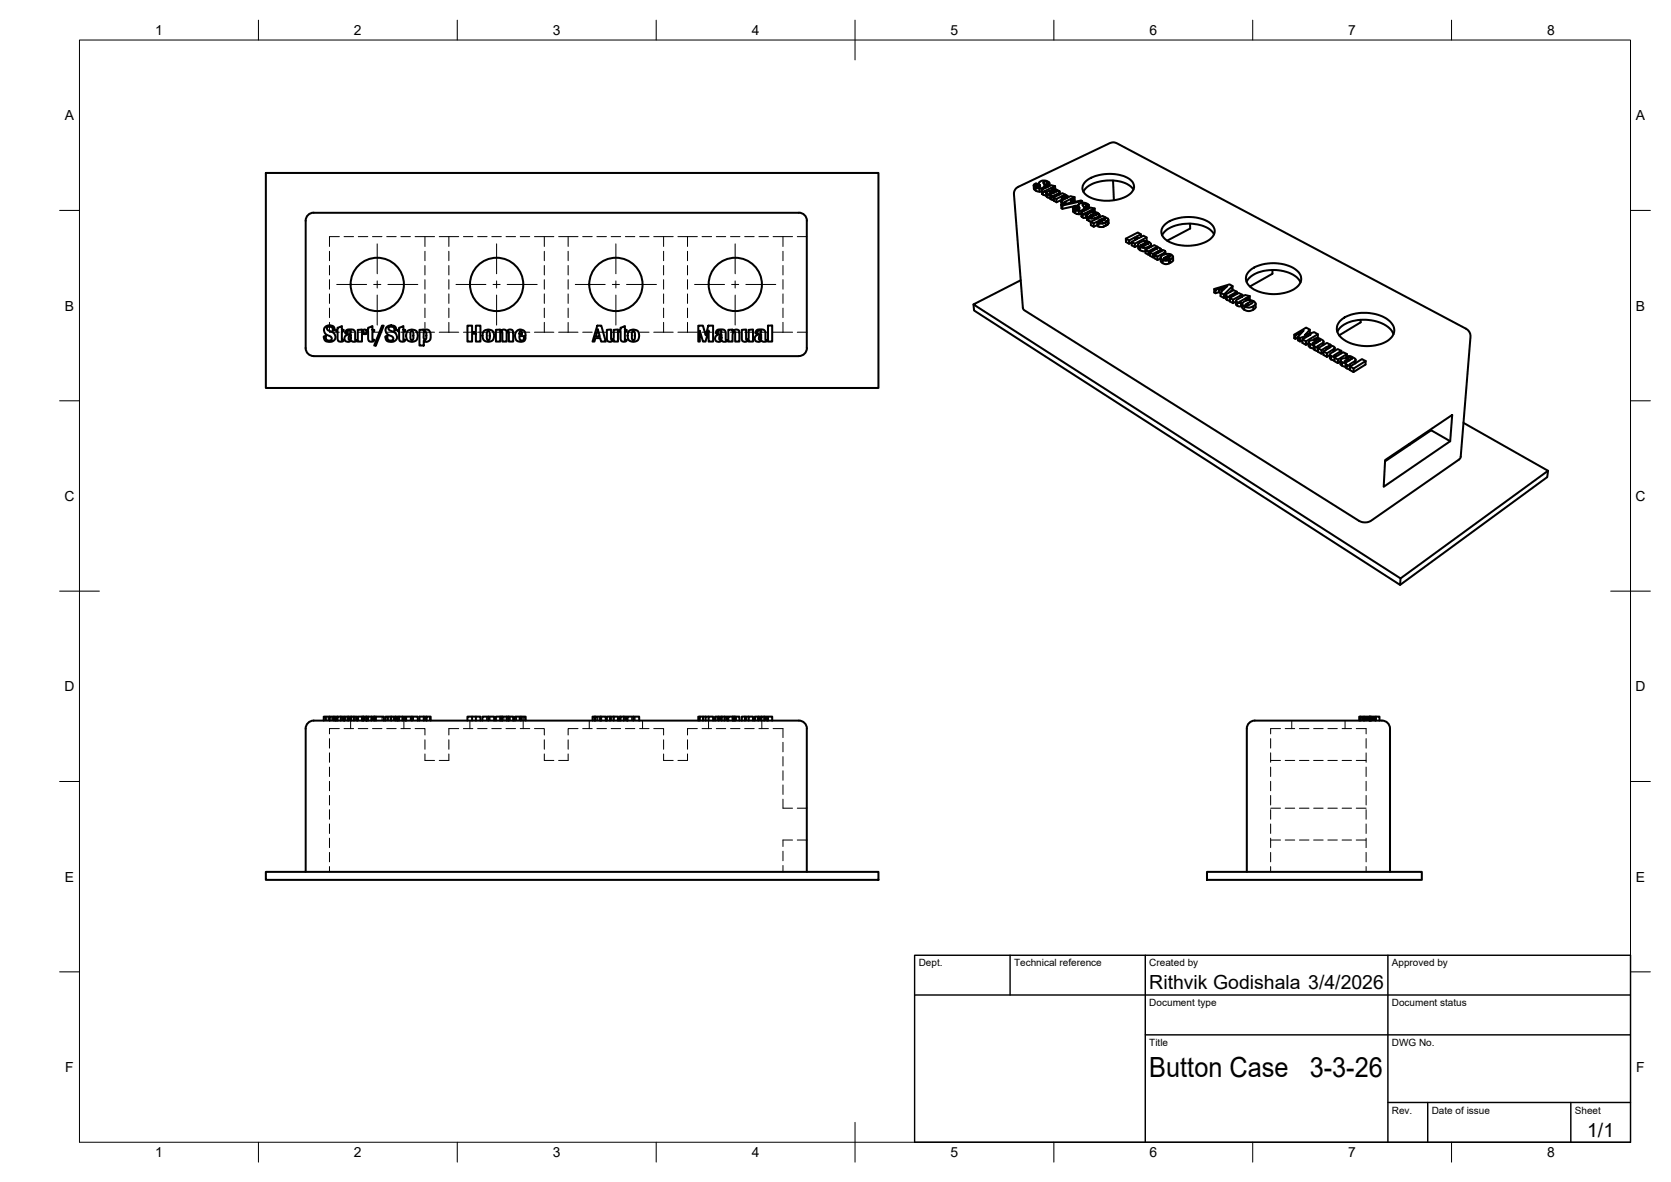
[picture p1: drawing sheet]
<svg xmlns="http://www.w3.org/2000/svg" width="420mm" height="297mm" viewBox="0 0 420 297" stroke-linecap="round" stroke-linejoin="round" font-family="sans-serif">
<!-- layer: Visible -->
<g fill="none" stroke="#000" stroke-width=".51">
<path d="M66.8 43.5h154.1v54h-154.1zM78.8 53.5h122.1M78.9 53.5a2 2 0 0 0-2 2v32a2 2 0 0 0 2 2M200.9 53.5a2 2 0 0 1 2 2M202.9 55.5v32M255.4 47.4l.6-.4 23.1-11.1 .7-.1 .7 .1 88.5 46.9 .7 1v.9l-2.5 30.5-22.5 15.7a3 3 0 0 1-3 0l-84.2-53-.3-.5-2.2-28.6v-.7zM259.9 46.6l.1 .9 .3 .3 .7 .3h1M260.6 46.4l-.3 .2 .2 .3 .4 .2 .5-.1 .1-.2-.1-.4v.5M260.9 46.2l-.3 .2v.6M261 47.1h.1M261 47.1l-.1-.9-.4-.1-.6 .5 .5 .5M261.2 46.1l.1 .9"/>
<path d="M261.3 47.4l-.9-.3 .1 .8M261.4 46.4l-.2-.4 .3-.3 .6-.3h.6l.8 .2 .4 .4-.5 .5M261.9 47.8l.1 .9 .6 .4 .5-.1M262.3 47.2l-1 .2 .1 .8M262.4 45.6l-.1 .3 .4 .8-.4 .5v.3M262.6 46.4h.4M262.7 46.6v.7M263 48.2l-.8-.1 .1 .8M263.1 48.5v.9l1 .3M263.1 47.1l-.1-.8 .4 .2v.2l.9-.2 1 .3v.8M263.2 45.7l-.8-.1 .1 .6M263.2 46.3v-.6l.3 .3-.5 .3"/>
<path d="M263.4 46.9v-.2l.3 .1-1.7 .9-.1 .2 .3 .2M263.9 46v.7M264.1 49.1v.9l.8 .3M264.3 49.3l-.2-.4-.8-.1 .1 .8M264.3 50.1v-.8l.6 .2v.8M264.3 47.2l-1.6 .8 .4 .4M264.5 47.7l.9-.1 .9 .4v.9M264.6 47.4l-.3-.2 .1 .8M264.7 47.9l-.2-.2v.4M264.9 48.3l-.7 .1-.3 .3 .4 .1 .9-.4-.3-.1v.2M264.9 47.6v-.3l-.3 .1v.2M265 47.8l-.2 .3"/>
<path d="M265 50.3h-.1M265 49.4l-.1 .1M265.3 46.8l-.7 .3 .3 .2M265.6 50l-.7-.4 .1 .8 .7 .4 1.6-.7M265.6 47.8h-.6v.4M265.6 48.1v-.3l.1 .2-.4 .2-1.2-.2-.6 .1-.4 .3 .2 .4M266.3 48.5l-1.4 .7 .1 .4M266.4 48.2l.1 .6M266.8 50.6l.1 .9M266.8 51.5l.3 .2M266.9 49.3l-1.3 .7 .1 .8M267.7 49.2l-.8 .1 .1 .9"/>
<path d="M267.7 50v-.3l-.5-.3 .1 .8M267.7 49.3l-.5 .1M267.9 49.1l-.8-.6-2.2 1.1M267.9 48.9l-.4 .2 .8 .1 .1 .1-.2 .2v.3M267.9 51l-.8-.1v.5M268.2 49.5l-.5 .2M268.3 49.5l.9-.2 1 .2v.9l-.4 .2M268.3 49.7v-.2l.2 .1-1.5 .8-.2 .2 .3 .3M268.4 49.3v.1M269.2 50l-1.6 .8 .3 .2 .1 .2M269.4 50.9l-.5 .1M269.5 50.2l-.3-.2 .1 .8"/>
<path d="M269.8 52.2v.9l.3 .3 .8 .4h1M269.8 50.8v-.8l-.3 .2 .1 .7M270.2 49.5l-.7 .4 .3 .1M270.4 52l-.2 .2 .1 .3 .5 .2 .5-.1 .1-.3-.1-.2v.5M270.8 52.7v-.9l-.4-.1-.6 .5 .5 .5M270.8 51.8l-.4 .2 .1 .6M271.1 51.7l.1 .9M271.1 51.6l-.6 .1M271.3 53l-1-.3v.9M271.3 52.1l-.2-.4 .1-.3 .6-.4 .7-.1 .7 .2 .5 .4 .1 .3-.5 .3M272.1 50.5l-5 1.2v.8M272.1 51v-.5l-.3-.1-5 1.1 .1 .8 .2 .2 3-.7"/>
<path d="M272.2 52.8l-.9 .2v.8M272.3 51.2l-.1 .3 .2 .2-.1-.5 .8 .1M272.4 51.7l.2 .6-.4 .5v.4M272.5 52h.4M272.6 52.2v.7M272.8 45.7a10.2 10.2 0 0 1 11.4-.5 2.16 2.16 0 0 1-.3 3.7 10.4 10.4 0 0 1-10.9 0 2.02 2.02 0 0 1-.2-3.2zM273 52.8l-.1-.8 .4 .1 .1 .5v-.3l.2 .2-1.6 .8-.1 .2 .2 .2M273 53.9l-.9-.2 .1 .9M273.1 51.9v-.6l.3 .3-.5 .4M273.3 54.2l.1 1 .9 .5M273.3 54.2l-.3 .2M273.4 52.3l.8-.1 1.1 .2-.1 .9"/>
<path d="M273.7 54.7l-.4-.5 .2-.4 .7-.4 .9-.2 .8 .3 .5 .4v.3l-.6 .4v.3M273.8 51.7v.7M274.3 55.7l.7 .4M274.3 52.9l-1.7 .8 .4 .2 .1 .8h-.6l-.6-.3v-.9M274.6 53.1l-.3-.2v.5M274.6 54l-.6 .3-.1 .3 .7-.1 1-.5 .2-.4-1.2 .4 .1 .4M274.9 53.2l-.1-.3-.2 .2v.2M275.3 52.4l-.8 .4 .3 .1M275.8 54.6l-.9 .3-1.2-.2v.8M276.1 56.1l-.2-.4-.9 .4v.9M276.5 54v.6M276.8 55.2l-.4 .2-.2 .4 1.4-.5 .3-.4-1 .3v.5"/>
<path d="M278 54.8v-.2l-.8-.3-2.9 1.4v.9l.7 .4 .9-.5M278 54.6l-.4 .2h.6l.5 .3v1.1M278 55.9l-.9 .3-1-.1 .1 .8M278.6 55.3l-.6 .6v.8M278.7 55.2l-.1 1.1-1.4 .7-1.1-.2-.2-1M279.9 45.4l.2 4.9M285 47.7a7.3 7.3 0 0 0-6.7-2.3 6.9 6.9 0 0 0-5.9 2.8M285.4 59.7l.6 .3-1.5 .8M286.9 58.9l-1.2 .6 .6 .4 1.2-.7 .8 .5-.1 .9M286.9 59.5v-.6l-.8-.5-3 1.6M288.3 59.7l-3 1.5v.9M292.9 56.4a10.3 10.3 0 0 1 11.5-.3 2.43 2.43 0 0 1-.6 4.3 10.6 10.6 0 0 1-10.8-.3 2.3 2.3 0 0 1-.1-3.7z"/>
<path d="M299.2 56.2l.1 1.2-5.8 3.1M305.2 58.9a7.2 7.2 0 0 0-6.5-2.7 7.2 7.2 0 0 0-6.5 2.9M244.8 76.5l.1 1.5 107.1 69 .1-1.6M256.6 70.4l-11.8 6.1 107.3 68.9 37.1-27.1-21.2-12M283.9 60.4l-.8-.4v.8l.8 .5 .6-.4M285.3 61.2l-.8-.4 .1 .8 .7 .5 .9-.4M285.4 60.3v-.6l-1.5 .7v.9M286.2 61.5v.9l.2 .3 .9 .4h.7M286.6 62l-.4-.5 .1-.3 1.1-.6h.8l.7 .2 .5 .5-.1 .3-.5 .4v.3M287.5 61.3l-.5 .3-.2 .3h.6l1.1-.5 .2-.5-1.2 .4v.5M288.7 63.2l-.7-.4v.8l.8 .4 .3-.2M288.8 62l-1 .3-1.2-.3 .1 .9"/>
<path d="M289.4 61.4v.6M289.9 63.8l-.8-.4 .1 .9 .7 .4 .4-.2M290 62.5l-1.3 .7 .1 .8M290.3 64.1l.7 .4v.8l-.7-.4zM290.9 62.5l-1.8 .9M290.9 62.4l-.9 .1v.4M291 62.2v-.2l-.8-.4-2.2 1.2M291 62l-.4 .2 .9 .1 .4 .3-.1 .2 .6 .1 .6 .2v.3l-.3 .2v.4M291.1 63.2l-1.2 .6v.9M291.8 64.9l-.8 .4M291.9 62.6v.2M292 63.1l-1.7 1"/>
<path d="M292 63l-.8 .1-.1 .5M292.3 65.3l-.5-.7 .6-.5 1-.3 1.1 .2 .5 .6-.8 .6 .1 .8M292.7 63.6l-1.7 .9M293 63.3v.6M293.2 64.6l-.5 .3-.1 .2 .3 .2 .8-.2 .2 .2 .1 .9-1 .2-.7-.3-.5-.5v-.9M293.6 64.3l-.2 .1 .4 .3 .5-.3 .1-.3-.8 .2v.2M293.9 65.3l-.8 .2-.8-.2v.8M294.2 65.2l-1-.6v.7M295 64.5l-.1 1.1-.6 .4-.4-.1M305.6 72.8l-.3-.2v.9l.3 .2 .9-.3 .4 .3M306.5 72.6l-.9 .2v.9M306.5 73.4v-.8l.9 .5-.5 .4"/>
<path d="M306.9 72.4l1.7-.5-1 1zM307.7 74l-.8-.5v.9l.8 .5 .5-.4M308.2 74.2v.9l1 .5M309.2 74.9l.4-.2-1.1-.2v.9M309.3 73.4l.6-.6v-.9l-2.2 2.1v.9M309.9 71.9l-.7-.4-3.9 1.1M310 75.3l-.8-.4v.8l.8 .5 .8-.4M311 73.9v-.6l-.8-.4-1.9 1.1-.1 .2 .3 .3M311 73.3l-1.8 1.1 .8 .1 1.4-.9 .9 .4M312 76.1l-.9-.1v.8M312.2 74.6v-.3l.3 .2-1.7 1 .3 .5M312.2 74.3l.9-.2 1.1 .3v.9l-.2 .1"/>
<path d="M312.3 74.3v-.3l-2.3 1.3v.9M312.9 77l-.6-.6 .5-.6 1.1-.4 .9 .1 .9 .7-.1 .4-.5 .4v.8M313.3 74.9l-1.7 1 .4 .2v.9h-.6l-.6-.4v-1M313.4 70.8a7.3 7.3 0 0 1 6.9-3 7.9 7.9 0 0 1 6.5 2.8l.2 .4M313.6 75.1l-.3-.2v.7M313.8 76.2l-.6 .3-.1 .4 .8-.1 .9-.6 .2-.4h-.6l-.6 .4v.6M313.9 75.4v-.4l-.3 .1v.3M314.1 68.2a10.2 10.2 0 0 1 9.9-1.4 4 4 0 0 1 3.2 3.6 5.3 5.3 0 0 1-4.9 3.3 9.9 9.9 0 0 1-8.2-1.9 2.44 2.44 0 0 1 0-3.6zM314.2 74.4l-.7 .4 .4 .2M315.1 77l-1 .3-1.2-.3v.9M315.7 76.3l-.1 1.1-.5 .4-.9 .4-1.3-.3-.5-.5-.1-1-.3 .1M320 67.8l-.1 1-5.6 3.2"/>
<path d="M78.8 89.5h122.1M81.9 82.1l.6-.3 1 .1 .4 .2 .3 .9-.5 .1v-.5a.63 .63 0 0 0-.9-.5 .54 .54 0 0 0-.6 .5 .54 .54 0 0 0 .6 .5l1.1 .6 .5 1a1.54 1.54 0 0 1-1.3 1.2 1.54 1.54 0 0 1-1.6-.9l-.1-.5 .6-.1a.84 .84 0 0 0 .2 1.1 .84 .84 0 0 0 1.2-.1 .76 .76 0 0 0-.8-1l-.7-.4-.3-.4a1.17 1.17 0 0 1 .3-1.5zM84.9 82.4l1.1-.5v1h.4v.3h-.4v2.2h.5a.87 .87 0 0 1-.8 .5 .87 .87 0 0 1-.8-.5v-2.2h-.4v-.3h.4zM87.1 83l1.3-.2 .6 .2 .3 .5v1.9l.3 .1 .1 .2a1.35 1.35 0 0 1-1.5-.1l-.5 .3-.8-.2a1.09 1.09 0 0 1-.1-1.2 1.09 1.09 0 0 1 1.1-.5 .49 .49 0 0 0 .2-.7 .49 .49 0 0 0-.7-.2 .49 .49 0 0 0 0 .8l-.6-.1zM87.8 84.5l.4-.4v.8a.36 .36 0 0 1 0 .5 .36 .36 0 0 1-.5 0 .36 .36 0 0 1 0-.5zM90 82.9l1-.1v.5a.6 .6 0 0 1 .8-.5 .6 .6 0 0 1 .3 .9v.3h-.8l.1-.6-.2-.1-.2 .6v1.9h-1zM92.6 82.4l1-.5v1h.5v.3h-.5v2.2h.6a.94 .94 0 0 1-1.4 .3l-.2-.5v-2h-.4v-.3h.4zM96.1 81.8h.4l-2 5h-.4zM97.3 82.1l.7-.3 1 .1 .4 .3 .3 .8-.6 .1v-.5a.72 .72 0 0 0-.9-.5 .53 .53 0 0 0-.5 .6 .53 .53 0 0 0 .6 .4l1.2 .7 .3 .9a1.55 1.55 0 0 1-1.2 1.2 1.55 1.55 0 0 1-1.6-.7l-.1-.7 .6-.1a.84 .84 0 0 0 .2 1.1 .84 .84 0 0 0 1.1-.1 .76 .76 0 0 0-.7-1l-.6-.4-.4-.4a1.17 1.17 0 0 1 .2-1.5zM100.4 82.4l1-.5v1h.5v.3h-.5v2.2h.6a.94 .94 0 0 1-1.4 .3l-.2-.5v-2h-.4v-.3h.4zM102.5 83.2a1.54 1.54 0 0 1 2.1 .1 1.54 1.54 0 0 1-.1 2.2 1.54 1.54 0 0 1-2.1-.1l-.3-1zM103.4 83.2l.2-.1a2.5 2.5 0 0 1 0 2.5 2.63 2.63 0 0 1-.2-2.4z"/>
<path d="M105.5 82.9l1.1-.1v.5a.97 .97 0 0 1 1.2-.4 .97 .97 0 0 1 .5 1.2l-.1 1.1-.3 .4a.93 .93 0 0 1-1.3 0v1.2h-1.1zM106.8 83.3l.1-.1a2.31 2.31 0 0 1 0 2.3 2.03 2.03 0 0 1-.1-2.2zM117.5 81.8h1.2v1.6h1v-1.6h1.1v4h-1.1v-2h-1v2h-1.2zM121.7 83.2a1.54 1.54 0 0 1 2.1 .1 1.54 1.54 0 0 1-.1 2.2 1.54 1.54 0 0 1-2.1-.1l-.3-1zM122.8 83.1a2.5 2.5 0 0 1 0 2.5 2.63 2.63 0 0 1 0-2.5zM124.7 82.9l1.1-.1v.5a.9 .9 0 0 1 .8-.5 .9 .9 0 0 1 .8 .5 .86 .86 0 0 1 .9-.5 .86 .86 0 0 1 .7 .8v2.2h-1v-2.2a.26 .26 0 0 0-.3-.3 .26 .26 0 0 0-.3 .3v2.2h-1.1v-2.3a.43 .43 0 0 0-.5 .1 .43 .43 0 0 0 0 .6v1.6h-1.1zM129.9 83.3a1.33 1.33 0 0 1 1.6-.3 1.33 1.33 0 0 1 .7 1.5h-1.6l.1 .8 .5 .3a.61 .61 0 0 0 .5-.8l.5 .1-.2 .5-.2 .3-.6 .2-1.2-.2-.4-.6a1.85 1.85 0 0 1 .3-1.8zM130.8 83.2l.1-.1 .3 .3v.7h-.6zM150.2 81.8h1l1.1 4h-1.1l-.3-.8h-1.2l-.2 .8h-.5zM150.3 82.8l.5 1.8h-1zM152.6 82.9l1-.1 .1 2.6a.69 .69 0 0 0 .6-1v-1.5l1.1-.1v3h-1.1v-.4a.9 .9 0 0 1-.9 .5 .9 .9 0 0 1-.8-.8zM156 82.4l1.1-.5v1h.5v.3h-.5v2.2h.5a.94 .94 0 0 1-1.3 .3l-.3-.5v-2h-.3v-.3h.3z"/>
<path d="M158.1 83.2a1.55 1.55 0 0 1 2.1 0 1.55 1.55 0 0 1 .2 2.1 1.55 1.55 0 0 1-2 .4l-.4-.4-.2-.9zM159.1 83.2l.2-.1a2.5 2.5 0 0 1 0 2.5 2.48 2.48 0 0 1-.2-2.4zM175.6 81.8h1.1l.7 2.5 .7-2.5h1.2v4h-1.1v-2.7l-.8 2.7h-.6l-.8-2.7v2.7h-.4zM180.3 83l1.3-.2 .6 .2 .3 .5v1.9l.3 .1 .1 .2a1.35 1.35 0 0 1-1.5-.1l-.6 .3-.7-.2a1.07 1.07 0 0 1-.2-1.2 1.07 1.07 0 0 1 1.1-.5 .49 .49 0 0 0 .3-.7 .49 .49 0 0 0-.7-.2 .49 .49 0 0 0-.1 .8l-.5-.1zM181 84.4l.4-.3v.8a.37 .37 0 0 1 0 .5 .37 .37 0 0 1-.5 0 .37 .37 0 0 1-.1-.5zM183.1 82.9l1.1-.1v.6a.88 .88 0 0 1 .9-.6 .88 .88 0 0 1 .8 .8v2.2h-1.1v-2.1a.26 .26 0 0 0-.2-.4 .26 .26 0 0 0-.3 .3l-.1 2.2h-1.1zM186.5 82.9l1.1-.1 .1 2.6a.67 .67 0 0 0 .6-1v-1.5l1-.1v3h-1v-.4a.9 .9 0 0 1-1 .5 .9 .9 0 0 1-.8-.8zM190.2 83l.4-.2h1l.7 .3 .2 .4v1.9l.3 .1 .1 .2a1.06 1.06 0 0 1-1.4-.2 1.1 1.1 0 0 1-1.4 .3l-.1-.1a1.01 1.01 0 0 1 0-1.2l.4-.3a.77 .77 0 0 0 .7-.2 .77 .77 0 0 0 .2-.9h-.2a.51 .51 0 0 0-.6 .1 .51 .51 0 0 0 0 .7l-.5-.1zM191 84.4l.4-.3v.8a.36 .36 0 0 1 0 .5 .36 .36 0 0 1-.5 0 .36 .36 0 0 1-.1-.5zM193.1 81.8h1.1v4h-1.1zM202.9 87.5a2 2 0 0 1-2 2M325.7 84.3l-.3-.2v.9l.3 .2 .7-.4"/>
<path d="M326.4 84.6l1.4-1.5-2.1 1.2v.9M326.9 84.9l-.5-.3-.1 .9 .6 .3 .6-.2M327.5 85.3l2.1-1.3-2.7 .9v.9M328.4 85.8l-.9-.5v.9l.9 .5 .7-.4M329.1 86v1l.6 .5h.6M329.2 83.9l.2-1-1-.6-3 1.8M329.4 82.9l-1.3 1.3 2.3-.7 1 .5M330.3 86.8v1l1 .5M330.5 85.2l.9-.3 1.1 .6 .3 .3-.1 .9M330.5 85.4l-.2 .1M330.6 88v-.9l.7 .3v.9M330.6 87.1l-.3-.2v-.3l-.9-.1v.8"/>
<path d="M330.8 85.4l-.3-.2v.3M331 85.2l-.2 .4M331 85.9l-.7 .1a.27 .27 0 0 0-.3 .4 .27 .27 0 0 0 .5 0l.9-.5h-.4v.2M331.2 84.9l.2-.9-3 1.8v.9M331.4 88.1l-.1 .2M331.4 87.2l-.1 .2M331.8 85.7v-.4l.1 .1a.8 .8 0 0 1-1.2 .2l-.8-.1-.5 .1-.3 .5 .3 .4M331.8 85.3l-.8-.1v.5M332.3 88l-.9-.5v.9l.9 .5 .5-.3M332.7 86.1l-1.5 .9 .2 .2v.3M332.8 88.3l.9 .5-.1 .9-.8-.5zM332.8 85.8v.9"/>
<path d="M333.5 87.3l-1.2 .7v.9M334.1 87l-.6 .3v.6M334.4 89.1v1l.5 .3 .6 .1M334.4 89.2l-.8 .5M334.5 87.3v-.2v.1l-1.7 1.1M334.5 87.1l-.4-.1-.1 .5M334.5 86.9v-.3l-.9-.4-2.2 1.3M334.5 86.6l-.4 .3h.9l.6 .5-.3 .3v.6M335.3 87.7l-1.6 1.1M335.5 89.9l.4-.3-1.2-.1v.8M335.6 87.4v.8M336.3 83.4a6.7 6.7 0 0 1 5.8-3 9.2 9.2 0 0 1 7.9 2.8l.4 .8"/>
<path d="M336.4 90.4l-.9-.5v.8l.9 .6 .7-.5M336.8 80.8a10 10 0 0 1 9.6-1.7 4.9 4.9 0 0 1 4.2 4 5 5 0 0 1-4.8 3.7 10.2 10.2 0 0 1-9-2.4 2.66 2.66 0 0 1 0-3.6zM337.1 90.6v1l.7 .5h.5M337.2 88.8l.1-.6-1-.5-1.7 1.1-.2 .3 .3 .4M337.3 88.2l-1.9 1.2 .7 .1 1.6-1 1 .5M338.3 91.3v1.1l1.1 .5M338.5 89.7l.9-.2 1.2 .6 .3 .3-.2 .9M338.5 89.9l-.2 .2M338.6 92.6l.1-.9 .7 .3v.9M338.6 89.6l.1-.6-2.3 1.4v.9M338.7 91.7l-.3-.2a.44 .44 0 0 0-.6-.3l-.3-.2-.1 .9M338.8 90l-.3-.3v.4"/>
<path d="M339 89.8l-.2 .4M339.1 90.5l-.8 .1a.26 .26 0 0 0-.2 .4 .26 .26 0 0 0 .4 0l.9-.5h-.3v.2M339.4 92.7v.2M339.5 91.8l-.1 .2M339.8 90.3v-.5l.2 .2a.86 .86 0 0 1-1.2 .2l-1-.2-.4 .2-.3 .4 .4 .4M339.8 89.8h-.8v.4M340.4 92.6l-.9-.5-.1 .9 .9 .5 3-1.9 .1-.9-3 1.9-.1 .9M340.7 90.7l-1.4 .9 .2 .5M340.9 90.4l-.1 .9M342.1 80.4v.6l-5.4 3.3M343.4 90.7l-.9-.5-3 1.9M348.3 115.6l16.8-11.3-.5 6.6-16.7 11.4z"/>
<path d="M354.3 111.6l.2 .1M364.6 110.9l-4.7-2.8-11.6 7.8M389.2 118.3l-.2 1.6-37 27.1M82.9 180.1h-1.5v1M84 181.1v-1h.4v1M84 180.1h-1.1v1M84.9 180.1h-.4v1M85.7 181.1v-1h.8v1M85.7 180.1h-.8v1M87.5 180.1h-.9v1M88.3 180.1h-.8v1M89 181.1v-1h.7v1"/>
<path d="M89 180.1h-.7v1M91 181.1v-1h.3v1v-1h.8v1M91 180.1h-1v1M92.1 180.1l.1 1M92.6 180.1h-.4v1M93.4 180.1h-.8v1M94.1 180.1h-.7v1M94.1 180.1h.4M94.1 180.1v1M94.5 181.1v-1h2v1M98.4 180.1h-1.5v1M99.4 181.1v-1h.4v1"/>
<path d="M99.4 180.1h-1v1M100.4 180.1h-.4v1M101.2 181.1v-1h.8v1M101.2 180.1h-.8v1M103.6 181.1v-1h1.5v1M103.6 180.1h-1.5v1M106.6 180.1h-1.1v1M107.3 181.1v-1h1v1M107.3 180.1h-.7v1M117.5 181.1v-1h1.2v1M118.7 180.1h1M119.7 181.1v-1h1.1v1"/>
<path d="M122.8 181.1v-1h1.4v1M122.8 180.1h-1.5v1M125.8 180.1h-1.1v1M126.2 180.1h-.4v1M126.3 180.1h-.1v1M127.4 180.1h-1.1v1M127.8 180.1h-.4v1M128 181.1v-1h1v1M128 180.1h-.2v1M131 181.1v-1h1.2v1M131 180.1h-1.5v1M149.5 180.1h-.5v1"/>
<path d="M149.7 180.1h-.2v1M150.9 180.1h-1.2v1M151.2 181.1v-1h1.1v1M151.2 180.1h-.3v1M153.4 180.1h-.8v1M154.3 181.1v-1h1.1v1M154.3 180.1h-.9v1M156 180.1h-.3v1M156.8 181.1v-1h.8v1M156.8 180.1h-.8v1M159.3 181.1v-1h1.4v1M159.3 180.1h-1.5v1"/>
<path d="M176 180.1h-.4v1M176.8 180.1h-.8v1M177.4 180.1h-.6v1M178.2 181.1v-1h1.1v1M178.2 180.1h-.8v1M180.7 180.1h-.9v1M181.5 180.1h-.8v1M182.2 181.1v-1h.7v1M182.2 180.1h-.7v1M184.2 180.1h-1.1v1M184.3 180.1h-.1v1M184.7 180.1h-.4v1"/>
<path d="M184.8 181.1v-1h1.1v1M184.8 180.1h-.1v1M187.3 180.1h-.8v1M188.3 181.1v-1h1v1M188.3 180.1h-1v1M190.7 180.1h-.9v1M191.5 180.1h-.8v1M192.2 181.1v-1h.7v1M192.2 180.1h-.7v1M193.1 181.1v-1h1.1v1M202.9 183.1v36M202.9 183.1a2 2 0 0 0-2-2h-122.1a2 2 0 0 0-1.9 2v36"/>
<path d="M342.1 180.1h-.3v1M343 180.1h-.9v1M344.4 180.1h-1.4v1M344.4 180.1v1M344.5 180.1l-.1 1M344.8 181.1v-1h1.1v1M344.8 180.1h-.3v1M345.9 180.1h1v1M66.8 219.1h154.1v2h-154.1zM303.5 219.1h54v2h-54zM313.5 219.1v-36a2 2 0 0 1 2-2h32a2 2 0 0 1 2 2v36"/>
<circle cx="94.9" cy="71.5" r="6.7"/>
<circle cx="124.9" cy="71.5" r="6.7"/>
<circle cx="154.9" cy="71.5" r="6.7"/>
<circle cx="184.9" cy="71.5" r="6.7"/>
</g>
<!-- layer: Hidden -->
<g fill="none" stroke="#000" stroke-width=".25">
<path d="M85.3 59.5h-2.5v2.4M86.5 59.5h2.4M90.1 59.5h2.4M93.7 59.5h2.3M97.2 59.5h2.4M100.8 59.5h2.4M104.4 59.5h4.9M106.8 59.5v2.4M110.4 59.5h4.9M112.9 59.5v2.4M116.5 59.5h2.4M120.1 59.5h2.4"/>
<path d="M123.7 59.5h2.3M127.2 59.5h2.4M130.8 59.5h2.4M134.4 59.5h4.9M136.9 59.5v2.4M140.5 59.5h4.8M142.9 59.5v2.4M146.5 59.5h2.4M150.1 59.5h2.4M153.7 59.5h2.4M157.2 59.5h2.4M160.8 59.5h2.4"/>
<path d="M164.4 59.5h4.9M166.9 59.5v2.4M170.5 59.5h4.8M172.9 59.5v2.4M176.5 59.5h2.4M180.1 59.5h2.4M183.7 59.5h2.4M187.2 59.5h2.4M190.8 59.5h2.4M194.4 59.5h4.9M196.9 59.5v2.4M200.5 59.5h2.4"/>
<path d="M82.8 63.1v2.4M82.8 66.7v2.4M82.8 70.3v2.4M82.8 73.9v2.3M82.8 77.4v2.4M106.8 63.1v2.4M106.8 66.7v2.4M106.8 70.3v2.4M106.8 73.9v2.3M106.8 77.4v2.4M112.9 63.1v2.4M112.9 66.7v2.4"/>
<path d="M112.9 70.3v2.4M112.9 73.9v2.3M112.9 77.4v2.4M136.9 63.1v2.4M136.9 66.7v2.4M136.9 70.3v2.4M136.9 73.9v2.3M136.9 77.4v2.4M142.9 63.1v2.4M142.9 66.7v2.4M142.9 70.3v2.4M142.9 73.9v2.3"/>
<path d="M142.9 77.4v2.4M166.9 63.1v2.4M166.9 66.7v2.4M166.9 70.3v2.4M166.9 73.9v2.3M166.9 77.4v2.4M172.9 63.1v2.4M172.9 66.7v2.4M172.9 70.3v2.4M172.9 73.9v2.3M172.9 77.4v2.4M196.9 63.1v2.4"/>
<path d="M196.9 66.7v2.4M196.9 70.3v2.4M196.9 73.9v2.3M196.9 77.4v2.4M82.8 81v2.5h2.5M86.5 83.5h2.4M90.1 83.5h2.4M93.7 83.5h2.3M97.2 83.5h2.4M100.8 83.5h2.4M104.4 83.5h4.9M106.8 81v2.5"/>
<path d="M110.4 83.5h4.9M112.9 81v2.5M116.5 83.5h2.4M120.1 83.5h2.4M123.7 83.5h2.3M127.2 83.5h2.4M130.8 83.5h2.4M134.4 83.5h4.9M136.9 81v2.5M140.5 83.5h4.8M142.9 81v2.5M146.5 83.5h2.4"/>
<path d="M150.1 83.5h2.4M153.7 83.5h2.4M157.2 83.5h2.4M160.8 83.5h2.4M164.4 83.5h4.9M166.9 81v2.5M170.5 83.5h4.8M172.9 81v2.5M176.5 83.5h2.4M180.1 83.5h2.4M183.7 83.5h2.4M187.2 83.5h2.4"/>
<path d="M190.8 83.5h2.4M194.4 83.5h4.9M196.9 81v2.5M200.5 83.5h2.4M81.4 180.1v1M81.9 180.1v1M82 180.1v1M82.2 180.1v1M82.6 180.1v1M82.8 180.1v1M82.8 185.6v2.4M82.8 189.2v2.4"/>
<path d="M82.8 192.8v2.3M82.8 196.3v2.4M82.8 199.9v2.4M82.9 180.1v1M83.4 180.1v1M83.7 180.1v1M84.2 180.1v1M85.3 183.1h-2.5v1.3M86 180.1v1M86.1 180.1v1M86.2 180.1v1M86.4 180.1v1"/>
<path d="M86.5 183.1h2.4M86.8 180.1v1M87.3 180.1v1M87.4 180.1v1M87.5 180.1v1M87.7 180.1v1M87.8 180.1v1M87.9 180.1v1M88 180.1v1M88.1 180.1v1M88.2 181.1v2M88.2 180.1v1"/>
<path d="M89.3 180.1v1M89.5 180.1v1M89.6 180.1v1M90.1 183.1h2.4M90.1 180.1v1M91.4 180.1v1M91.7 180.1v1M93.6 180.1v1M93.7 183.1h2.3M93.8 180.1v1M93.9 180.1v1M94.1 180.1v1"/>
<path d="M94.2 180.1v1M96.1 180.1v1M96.9 180.1v1M97.2 183.1h2.4M97.3 180.1v1M97.4 180.1v1M97.5 180.1v1M97.7 180.1v1M98.1 180.1v1M98.2 180.1v1M98.3 180.1v1M98.4 180.1v1"/>
<path d="M98.9 180.1v1M99.1 180.1v1M99.2 180.1v1M99.7 180.1v1M100.8 183.1h2.4M101.4 180.1v1M101.6 180.1v3M101.7 180.1v1M101.9 180.1v1M103.2 180.1v1M103.6 180.1v1M103.9 180.1v1"/>
<path d="M104.4 183.1h2.4v1.6M106.5 180.1v1M106.8 185.9v2.4M106.8 189.5v1.6h2.5M106.9 180.1v1M107.2 180.1v1M107.2 180.1v1v-1M107.3 180.1v1M108 180.1v1M112.9 189.5v1.6h-2.5M112.9 185.9v2.4M115.3 183.1h-2.4v1.6"/>
<path d="M116.5 183.1h2.4M118.2 181.1v2M120.1 183.1h2.4M122.4 180.1v1M122.8 180.1v1M123.1 180.1v1M123.7 183.1h2.3M125.8 180.1v1M126.3 180.1v1M126.7 180.1v1M127.2 183.1h2.4M127.4 180.1v1"/>
<path d="M128 180.1v1M128.3 180.1v1M129.9 180.1v1M130.6 180.1v1M130.8 183.1h2.4M130.9 180.1v1M131.2 180.1v1M131.6 181.1v2M131.7 180.1v1M132.2 180.1v1M134.4 183.1h2.5v1.6M136.9 189.5v1.6h2.4"/>
<path d="M136.9 185.9v2.4M142.9 189.5v1.6h-2.4M142.9 185.9v2.4M145.3 183.1h-2.4v1.6M146.5 183.1h2.4M148.2 181.1v2M149.8 180.1v1M150.1 183.1h2.4M150.2 180.1v1M150.3 180.1v1M150.8 180.1v1M151.2 180.1v1"/>
<path d="M153.6 180.1v1M153.7 183.1h2.4M153.8 180.1v1M154.3 180.1v1M157.1 180.1v1M157.2 180.1v1M157.2 183.1h2.4M157.4 180.1v1M157.6 180.1v1M158.9 180.1v1M159.3 180.1v1M159.6 180.1v1"/>
<path d="M160.8 183.1h2.4M161.6 181.1v2M164.4 183.1h2.5v1.6M166.9 189.5v1.6h2.4M166.9 185.9v2.4M172.9 189.5v1.6h-2.4M172.9 185.9v2.4M175.3 183.1h-2.4v1.6M176.5 183.1h2.4M176.7 180.1v1M177.4 180.1v1M178.1 180.1l.1 3"/>
<path d="M180 180.1v1M180.1 183.1h2.4M180.4 180.1v1M180.5 180.1v1M180.6 180.1v1M180.8 180.1v1M181 180.1v1M181.1 180.1v1M181.2 180.1v1M181.3 180.1v1M181.4 180.1v1M182.5 180.1v1"/>
<path d="M182.7 180.1v1M182.8 180.1v1M183.7 183.1h2.4M184.8 180.1v1M185.2 180.1v1M187.2 183.1h2.4M187.6 180.1v1M187.8 180.1v1M188.3 180.1v1M189.9 180.1v1M190.4 180.1v1M190.5 180.1v1"/>
<path d="M190.6 180.1v1M190.8 183.1h2.4M190.8 180.1v1M190.9 180.1v1M191.1 180.1v1M191.2 180.1v1M191.4 180.1v1M191.6 181.1v2M192.5 180.1v1M192.6 180.1v1M192.8 180.1v1M194.4 183.1h2.5v2.3"/>
<path d="M196.9 186.5v2.4M196.9 190.1v2.4M196.9 193.7v2.4M196.9 197.3v2.4M319.5 191.1h2.5M319.5 185.6v2.4M319.5 189.2v2.4M319.5 192.8v2.3M319.5 196.3v2.4M319.5 199.9v2.4M322 183.1h-2.5v1.3M323.2 191.1h2.3"/>
<path d="M323.2 183.1h2.3M324.8 181.1v2M326.7 191.1h2.4M326.7 183.1h2.4M330.3 191.1h2.4M330.3 183.1h2.4M333.9 191.1h2.4M333.9 183.1h2.4M337.5 191.1h2.3M337.5 183.1h2.3M338.2 181.1v2M341 191.1h2.5"/>
<path d="M341 183.1h2.5v1.3M341.8 180.1v1M341.9 180.1v1M342.1 180.1v1M342.4 180.1v1M342.6 180.1v1M342.8 180.1v1M342.8 180.1v1v-1M342.9 180.1v1M342.9 180.1v1v-1M343 180.1v1M343.1 180.1v1"/>
<path d="M343.2 180.1v1M343.3 180.1v1M343.4 180.1v1M343.5 180.1v1M343.5 185.6v2.4M343.5 189.2v2.4M343.5 192.8v2.3M343.5 196.3v2.4M343.5 199.9v2.4M343.6 180.1v1M343.7 180.1v1M343.8 180.1v1"/>
<path d="M343.9 180.1v1M344 180.1v1M344.1 180.1v1M344.2 180.1v1M344.3 180.1v1M344.4 180.1v1M344.6 180.1v1M344.7 180.1v1M344.8 180.1v1M344.9 180.1v1M345 180.1v1M345.1 180.1v1"/>
<path d="M345.2 180.1v1M345.4 180.1v1M345.5 180.1v1M345.6 180.1v1M345.7 180.1v1M345.8 180.1v1M345.9 180.1v1M82.8 203.5v2.4M82.8 207.1v2.4M82.8 210.6v2.4M82.8 214.2v2.4M82.8 217.8v1.3"/>
<path d="M196.9 200.8v2.3h2.4M196.9 213.9v2.4M196.9 217.5v1.6M199.3 211.1h-2.4v1.6M200.5 203.1h2.4M200.5 211.1h2.4M319.5 203.1h2.5M319.5 211.1h2.5M319.5 203.5v2.4M319.5 207.1v2.4M319.5 210.6v2.4M319.5 214.2v2.4"/>
<path d="M319.5 217.8v1.3M323.2 203.1h2.3M323.2 211.1h2.3M326.7 203.1h2.4M326.7 211.1h2.4M330.3 203.1h2.4M330.3 211.1h2.4M333.9 203.1h2.4M333.9 211.1h2.4M337.5 203.1h2.3M337.5 211.1h2.3M341 203.1h2.5"/>
<path d="M341 211.1h2.5M343.5 203.5v2.4M343.5 207.1v2.4M343.5 210.6v2.4M343.5 214.2v2.4M343.5 217.8v1.3"/>
</g>
<!-- layer: BORDER -->
<g fill="none" stroke="#000" stroke-width=".25">
<path d="M20 10.1h390v276.9h-390zM65 5.1v5M115 5.1v5M165 5.1v5M215 5.1v10M265 5.1v5M315 5.1v5M365 5.1v5M15 52.9h5M410 52.9h5M15 100.7h5M410 100.7h5"/>
<path d="M15 148.6h10M405 148.6h10M15 196.4h5M410 196.4h5M15 244.2h5M410 244.2h5M65 287v5M115 287v5M165 287v5M215 282.1v9.9M265 287v5M315 287v5"/>
<path d="M365 287v5"/>
</g>
<!-- layer: TITLEBLOCK -->
<path d="M230 240.1h180v46.9h-180zM230 250h180M254 240.1v9.9M288 240.1v46.9M349 240.1v46.9M288 260.1h122M349 277.1h61M359 277.1v9.9M395 277.1v9.9" fill="none" stroke="#000" stroke-width=".36"/>
<!-- layer: Smart Centers -->
<g fill="none" stroke="#000" stroke-width=".25">
<path d="M84.7 71.5h7.5M94 71.5h1.8M94.8 61.3v7.5M94.8 70.6v1.8M94.8 74.2v7.5M97.5 71.5h7.6M114.7 71.5h7.5M124 71.5h1.8M124.9 61.3v7.5M124.9 70.6v1.8M124.9 74.2v7.5M127.5 71.5h7.6"/>
<path d="M144.7 71.5h7.5M154 71.5h1.7M154.9 61.3v7.5M154.9 70.6v1.8M154.9 74.2v7.5M157.5 71.5h7.6M174.6 71.5h7.6M184 71.5h1.7M184.8 61.3v7.5M184.8 70.6v1.8M184.8 74.2v7.5M187.5 71.5h7.6"/>
</g>
<g font-size="7">
<text x="289" y="270.6">Button Case</text>
<text x="329.3" y="270.6">3-3-26</text>
</g>
<g font-size="4.9">
<text x="289" y="248.5">Rithvik Godishala 3/4/2026</text>
<text x="399.1" y="285.7">1/1</text>
</g>
<g font-size="3.5">
<text x="39" y="8.8">1</text>
<text x="89" y="8.8">2</text>
<text x="139" y="8.8">3</text>
<text x="189" y="8.8">4</text>
<text x="239" y="8.8">5</text>
<text x="289" y="8.8">6</text>
<text x="339" y="8.8">7</text>
<text x="389" y="8.8">8</text>
<text x="16.3" y="30.2">A</text>
<text x="411.3" y="30.2">A</text>
<text x="16.3" y="78">B</text>
<text x="411.3" y="78">B</text>
<text x="16.2" y="125.9">C</text>
<text x="411.2" y="125.9">C</text>
<text x="16.2" y="173.7">D</text>
<text x="411.2" y="173.7">D</text>
<text x="16.3" y="221.6">E</text>
<text x="411.3" y="221.6">E</text>
<text x="16.4" y="269.4">F</text>
<text x="411.4" y="269.4">F</text>
<text x="39" y="290.8">1</text>
<text x="89" y="290.8">2</text>
<text x="139" y="290.8">3</text>
<text x="189" y="290.8">4</text>
<text x="239" y="290.8">5</text>
<text x="289" y="290.8">6</text>
<text x="339" y="290.8">7</text>
<text x="389" y="290.8">8</text>
</g>
<g font-size="2.5">
<text x="231" y="242.9">Dept.</text>
<text x="255" y="242.9">Technical reference</text>
<text x="289" y="242.9">Created by</text>
<text x="350" y="242.9">Approved by</text>
<text x="289" y="252.8">Document type</text>
<text x="350" y="252.8">Document status</text>
<text x="289" y="262.9">Title</text>
<text x="350" y="262.9">DWG No.</text>
<text x="350" y="279.9">Rev.</text>
<text x="360" y="279.9">Date of issue</text>
<text x="396" y="279.9">Sheet</text>
</g>
</svg>
